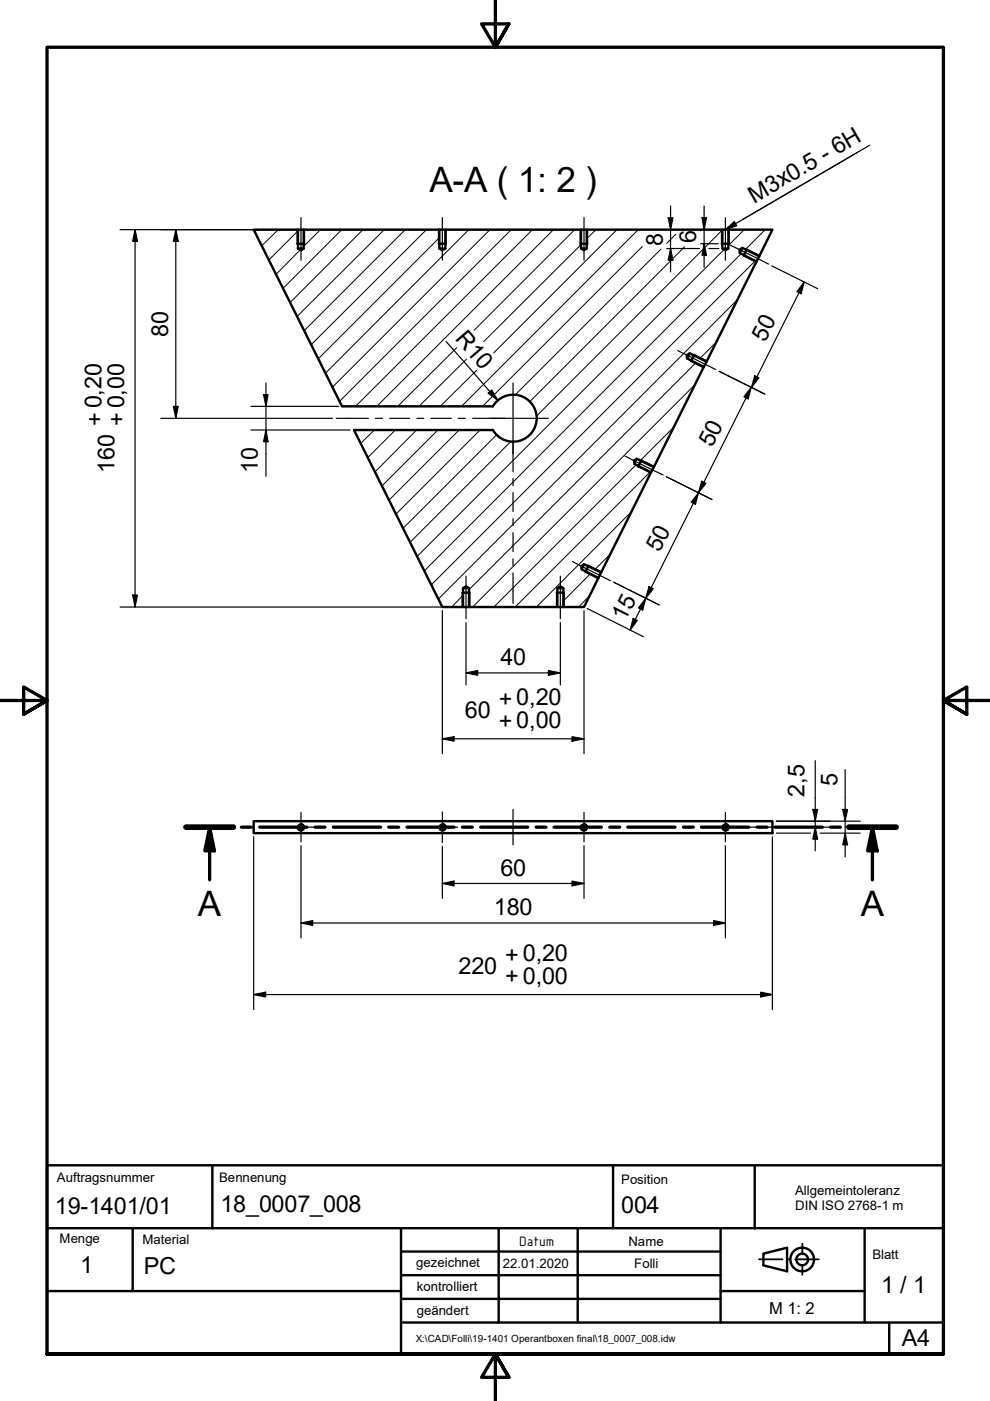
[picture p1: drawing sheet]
<svg xmlns="http://www.w3.org/2000/svg" width="210mm" height="297mm" viewBox="0 0 210 297" stroke-linecap="round" stroke-linejoin="round" font-family="sans-serif">
<!-- layer: Schraffur (ISO) -->
<g fill="none" stroke="#000" stroke-width=".21">
<path d="M54.5 48.7l-.5 .4M59 48.7l-3.5 3.4M63.2 48.9l-6.2 6.2M63.7 52.9l-5.2 5.3M67.9 48.7l-3.5 3.5M72.5 48.7l-12.5 12.4M77 48.7l-15.5 15.4M81.5 48.7l-18.5 18.4M85.9 48.7l-21.4 21.4M90.4 48.7l-24.4 24.4M93.2 50.4l-25.7 25.7M94.9 48.7l-.5 .5"/>
<path d="M99.4 48.7l-30.4 30.4M103.9 48.7l-33.4 33.4M108.4 48.7l-36.4 36.4M112.9 48.7l-37.5 37.5M117.3 48.7l-37.4 37.5M121.9 48.7l-21.4 21.3M123.2 51.9l-20.6 20.5M126.4 48.7l-2 1.9M130.8 48.7l-26.2 26.2M135.3 48.7l-37.4 37.5M136.2 52.2l-33.9 34M140.1 52.8l-30.8 30.9"/>
<path d="M143.3 49.6l-1.9 2M145.2 52.3l-32.9 32.8M148.8 48.7l-.3 .2M153.2 48.8l-39.5 39.5M153.5 52.9l-65 65.1M157.2 53.8l-67.2 67.2M157.8 48.7l-3.4 3.4M160.1 55.3l-68.7 68.7M162.2 48.7l-4.1 4.2M96.8 73.7l-12.5 12.5M98.9 76.1l-10.1 10.1M101 78.5l-7.7 7.7"/>
<path d="M147.5 76.9l-48.1 48.1M151.8 72.6l-3.4 3.4M156.3 63.5l-63.3 63.5M79.4 91.2l-2.9 2.8M83.8 91.2l-5.8 5.8M88.3 91.2l-8.8 8.9M92.8 91.2l-11.8 11.8M97.3 91.2l-14.8 14.8M101.8 91.2l-17.9 17.8M105.3 92.2l-19.8 19.8M108.3 93.6l-21.4 21.4M134.9 98.5l-30.2 30.2"/>
<path d="M142.9 90.5l-7.1 7.1M147.4 81.5l-47.2 47.2M129.4 117.5l-3.3 3.3M133.9 108.4l-20.2 20.3M137.9 100.1l-28.7 28.6M98.2 126.2l-2.4 2.5M124.9 126.4l-2.2 2.3M125.2 121.7l-5.8 5.7"/>
</g>
<!-- layer: Sichtbar (ISO) -->
<g fill="none" stroke="#000" stroke-width=".51">
<path d="M63.1 51.7h1.4M63.2 52.7h1.2M63.2 48.7h1.2M93 51.7h1.6M93.2 52.7h1.2M93.2 48.7h1.2M123.1 51.7h1.4M123.2 52.7h1.2M123.2 48.7h1.2M153 51.7h1.6M153.2 52.7h1.2M153.2 48.7h1.2"/>
<path d="M157.4 52.6l-.6 1M158.4 52.9l-.7 1.3M161 54.3l-.6 1.1M146.2 74.9l-.5 1.1M147.2 75.2l-.7 1.4M149.8 76.7l-.6 1.1M104.5 86.2h-32l-18.7-37.5h9.4v4l.6 .4 .6-.4v-4h28.8v4l.6 .4 .6-.4v-4h28.8v4l.6 .4 .6-.4v-4h28.8v4l.6 .4 .6-.4v-4h9.4l-2.8 5.6-3.6-1.7-.6 .3v.7l3.6 1.8-10.6 21.3-3.6-1.8-.6 .4 .1 .7 3.5 1.8-10.6 21.2-3.6-1.7-.6 .3 .1 .7 3.5 1.8-10.6 21.3-3.6-1.8-.5 .4v.7l3.6 1.8-3.1 6.2h-4.4v-4l-.6-.4-.6 .4v4h-18.8v-4l-.6-.4-.6 .4v4h-4.4l-18.7-37.5h29.4a5 5 0 0 0 7.5 1.3 5 5 0 0 0 0-7.7 5 5 0 0 0-7.5 1.4M135 97.3l-.5 1M136 97.6l-.7 1.3M138.6 99l-.6 1.1M123.8 119.6l-.5 1.1M124.8 119.9l-.7 1.4"/>
<path d="M98 125.7h1.6M98.2 124.7h1.2M98.2 128.7h1.2M118 125.7h1.6M118.2 124.7h1.2M118.2 128.7h1.2M127.4 121.4l-.5 1.1M53.8 174.1h110v2.5h-110z"/>
<circle cx="63.8" cy="175.4" r=".6"/>
<circle cx="93.8" cy="175.4" r=".6"/>
<circle cx="123.8" cy="175.4" r=".6"/>
<circle cx="153.8" cy="175.4" r=".6"/>
</g>
<!-- layer: Sichtbar schmal (ISO) -->
<g fill="none" stroke="#000" stroke-width=".38">
<path d="M63.1 48.7v3M64.5 48.7v3M93 48.7v3M94.6 48.7v3M123.1 48.7v3M124.5 48.7v3M153 48.7v3M154.6 48.7v3M157.7 54.2l2.6 1.3M158.4 52.9l2.6 1.3M146.5 76.6l2.7 1.3M147.2 75.2l2.7 1.4"/>
<path d="M135.3 98.9l2.7 1.4M136 97.6l2.7 1.3M124.8 119.9l2.7 1.4M98 125.7v3M99.6 125.7v3M118 125.7v3M119.6 125.7v3M124.1 121.3l2.7 1.3M63.9 174.7a.73 .73 0 0 1 .6 .8 .73 .73 0 0 1-.8 .6 .73 .73 0 0 1-.6-.8M93.9 174.7a.73 .73 0 0 1 .6 .8 .73 .73 0 0 1-.8 .6 .73 .73 0 0 1-.6-.8M123.9 174.7a.73 .73 0 0 1 .6 .8 .73 .73 0 0 1-.8 .6 .73 .73 0 0 1-.6-.8M154 174.7a.73 .73 0 0 1 .5 .8 .73 .73 0 0 1-.8 .6 .73 .73 0 0 1-.6-.8"/>
</g>
<!-- layer: Schnittlinie (ISO) -->
<g fill="none" stroke="#000" stroke-width=".7">
<path d="M39.4 175.4h10.1M44.4 175.4l1.1 5h-2.1zM44.4 175.4v11.1M51.2 175.4h2.1M55.1 175.4h10M66.8 175.4h2.1M70.7 175.4h10M82.4 175.4h2.1M86.3 175.4h10M98 175.4h2.1M101.9 175.4h10M113.7 175.4h2.1"/>
<path d="M117.5 175.4h10M129.3 175.4h2.1M133.1 175.4h10M144.9 175.4h2.1M148.7 175.4h10M160.5 175.4h2.1M164.3 175.4h10.1M176.1 175.4h2.1M180 175.4h10M185 175.4l1 5h-2zM185 175.4v11.1"/>
</g>
<path d="M39.4 175.4h10.1M180 175.4h10" fill="none" stroke="#000" stroke-width="1.2"/>
<g fill="#000">
<path d="M44.4 175.4l1.1 5h-2.1z" fill-rule="evenodd"/>
<path d="M185 175.4l1 5h-2z" fill-rule="evenodd"/>
</g>
<!-- layer: Rahmen (ISO) -->
<path d="M105 0v10l-2.9-4.9h5.8l-2.9 4.9 2.9-4.9M0 148.5h10l-5-2.8v5.7l5-2.9-5 2.9M210 148.5h-10l5-2.8v5.7l-5-2.9 5 2.9M10 287.1v-277.1h190v277.1h-190h190M107.9 292l-2.9-4.9 2.9 4.9h-5.8l2.9-4.9v9.9" fill="none" stroke="#000" stroke-width=".7"/>
<!-- layer: Titel (ISO) -->
<path d="M160.9 267h5M167.2 267h.2M168.6 267h5M170.1 263.7v2.2M170.1 268.1v2.2" fill="none" stroke="#000" stroke-width=".38"/>
<g fill="none" stroke="#000" stroke-width=".51">
<path d="M10 247.1h190v40h-190zM45 247.1v13.3M130 247.1v13.3h30M160 247.1v13.3M10 273.7h75v13.4M10 260.4h120M28.1 260.4v13.3M85 275.4h67.8M85 270.4h67.8M85 265.4h67.8M85 260.4v13.3M105.7 260.4v20"/>
<path d="M122.5 260.4v20M152.8 260.4v13.3M160 260.4h40M161.9 265.8l5-1.3v5l-5-1.2zM183.3 273.7v6.7h16.7M183.3 273.7h-30.5v6.7h30.5M183.3 260.4v13.3M85 280.4h67.8M188.5 280.4v6.7"/>
<circle cx="170.1" cy="267" r="2.51"/>
<circle cx="170.1" cy="267" r="1.24"/>
</g>
<!-- layer: Mittelpunktmarkierung (ISO) -->
<path d="M103.8 88.7h12.5M108.8 81.2v15M60.7 175.4h6.2M63.8 172.3v6.2M90.6 175.4h6.4M93.8 172.1v6.5M120.7 175.4h6.2M123.8 172.3v6.2M150.7 175.4h6.2M153.8 172.3v6.2" fill="none" stroke="#000" stroke-width=".25"/>
<!-- layer: Mittellinie (ISO) -->
<g fill="none" stroke="#000" stroke-width=".25">
<path d="M63.8 46.2v9M93.8 46.2v9M123.8 46.2v9M153.8 46.2v9M154.9 52l8 4M143.7 74.3l8.1 4M71.3 88.7h6.8M79.6 88.7h1.5M82.6 88.7h4.3M88.4 88.7h1.5M91.4 88.7h4.3M97.2 88.7h1.5"/>
<path d="M100.2 88.7h6.8M108.8 93.5v6.5M132.5 96.7l8.1 4M108.8 101.5v1.5M108.8 104.4v4M108.8 110v1.4M108.8 113v4M108.8 118.5v1.4M121.3 119l8.1 4.1M98.8 122.2v9M108.8 121.5v6.4M118.8 122.2v9"/>
<path d="M108.8 171.6v7.5"/>
</g>
<g fill="none" stroke="#000" stroke-width=".25">
<path d="M25.5 48.7h38.2M28.6 48.7l.5 2.5h-1zM28.6 48.7v80M37.3 48.7l.5 2.5h-1zM37.3 48.7v40M63.9 48.7h29.8M93.9 48.7h29.7M141.4 52.7h6.9M141.7 46.2h1l-.5 2.5zM142.2 52.7l.5 2.5h-1zM142.2 43.7v13.9M148.5 51.7h3.8"/>
<path d="M148.8 46.2h1l-.5 2.5zM149.3 51.7l.5 2.5h-1zM149.3 43.7v13M150.3 52.7h2.1M163.6 56.4l9.8 4.8M170.5 59.8l-.6 2.5-.9-.5zM170.5 59.8l-11.2 22.4M94.6 72.4l10.9 12.5M160 79.7l.9 .4-1.6 2.1zM34.1 88.7h36.4M36.8 86.2h1l-.5 2.5zM53.2 86.2h18.6"/>
<path d="M53.2 91.2h21M55.9 83.7h.9l-.4 2.5zM56.4 91.2l.4 2.4h-.9zM56.4 81.2v19.8M103.5 83.4l.8-.7 1.2 2.2zM159.3 82.2l-.7 2.4-.9-.5zM159.3 82.2l-25.7 51.4M162.1 83.6l-9.6-4.9 9.7 4.9M141.3 101.1l9.6 4.8M148.1 104.5l-.7 2.4-.8-.4zM148.8 102l.9 .5-1.6 2zM25.5 128.7h73.1"/>
<path d="M28.1 126.2h1l-.5 2.5zM93.8 129.5v30.3M98.8 132v13.2M118.8 132v13.2M123.8 129.5v30.3M124.5 129l11.9 6M130.1 123.4l9.7 4.9M134.2 131.1l.9 .5-1.5 2zM136.9 126.9l-.6 2.4-.9-.4zM137.6 124.4l.9 .4-1.6 2.1zM93.8 156.6l2.5-.4v.9zM93.8 156.6h30"/>
<path d="M98.8 142.7l2.5-.5v1zM98.8 142.7h20M116.3 142.2l2.5 .5-2.5 .5zM121.3 156.2l2.5 .4-2.5 .5zM53.8 177.4v36.6M63.8 179.3v19.6M93.8 179.4v11.1M123.8 179.3v11.2M153.8 179.3v19.6M156.9 175.4h19.1M163.8 177.4v36.6M164.6 174.1h17.8"/>
<path d="M164.6 176.6h7.2M172.3 171.6h1.1l-.6 2.5zM172.8 175.4l.6 2.5h-1.1zM172.8 161.3v19.1M173.9 176.6h8.5M178.7 171.6h1l-.5 2.5zM179.2 176.6l.5 2.5h-1zM179.2 163.2v18.5M63.8 195.7l2.5-.5v1zM63.8 195.7h90M93.8 187.3l2.5-.5v1zM93.8 187.3h30"/>
<path d="M121.3 186.8l2.5 .5-2.5 .5zM151.3 195.2l2.5 .5-2.5 .5zM53.8 210.9l2.5-.5v1zM53.8 210.9h110M161.3 210.4l2.5 .5-2.5 .5z"/>
</g>
<g fill="#000">
<path d="M28.6 48.7l.5 2.5h-1z" fill-rule="evenodd"/>
<path d="M37.3 48.7l.5 2.5h-1z" fill-rule="evenodd"/>
<path d="M141.7 46.2h1l-.5 2.5z" fill-rule="evenodd"/>
<path d="M142.2 52.7l.5 2.5h-1z" fill-rule="evenodd"/>
<path d="M148.8 46.2h1l-.5 2.5z" fill-rule="evenodd"/>
<path d="M149.3 51.7l.5 2.5h-1z" fill-rule="evenodd"/>
<path d="M160 79.7l.9 .4-1.6 2.1z" fill-rule="evenodd"/>
<path d="M170.5 59.8l-.6 2.5-.9-.5z" fill-rule="evenodd"/>
<path d="M36.8 86.2h1l-.5 2.5z" fill-rule="evenodd"/>
<path d="M55.9 83.7h.9l-.4 2.5z" fill-rule="evenodd"/>
<path d="M56.4 91.2l.4 2.4h-.9z" fill-rule="evenodd"/>
<path d="M103.5 83.4l.8-.7 1.2 2.2z" fill-rule="evenodd"/>
<path d="M159.3 82.2l-.7 2.4-.9-.5z" fill-rule="evenodd"/>
<path d="M148.1 104.5l-.7 2.4-.8-.4z" fill-rule="evenodd"/>
<path d="M148.8 102l.9 .5-1.6 2z" fill-rule="evenodd"/>
<path d="M28.1 126.2h1l-.5 2.5z" fill-rule="evenodd"/>
<path d="M134.2 131.1l.9 .5-1.5 2z" fill-rule="evenodd"/>
<path d="M136.9 126.9l-.6 2.4-.9-.4z" fill-rule="evenodd"/>
<path d="M137.6 124.4l.9 .4-1.6 2.1z" fill-rule="evenodd"/>
<path d="M93.8 156.6l2.5-.4v.9z" fill-rule="evenodd"/>
<path d="M98.8 142.7l2.5-.5v1z" fill-rule="evenodd"/>
<path d="M116.3 142.2l2.5 .5-2.5 .5z" fill-rule="evenodd"/>
<path d="M121.3 156.2l2.5 .4-2.5 .5z" fill-rule="evenodd"/>
<path d="M172.3 171.6h1.1l-.6 2.5z" fill-rule="evenodd"/>
<path d="M172.8 175.4l.6 2.5h-1.1z" fill-rule="evenodd"/>
<path d="M178.7 171.6h1l-.5 2.5z" fill-rule="evenodd"/>
<path d="M179.2 176.6l.5 2.5h-1z" fill-rule="evenodd"/>
<path d="M63.8 195.7l2.5-.5v1z" fill-rule="evenodd"/>
<path d="M93.8 187.3l2.5-.5v1z" fill-rule="evenodd"/>
<path d="M121.3 186.8l2.5 .5-2.5 .5z" fill-rule="evenodd"/>
<path d="M151.3 195.2l2.5 .5-2.5 .5z" fill-rule="evenodd"/>
<path d="M53.8 210.9l2.5-.5v1z" fill-rule="evenodd"/>
<path d="M161.3 210.4l2.5 .5-2.5 .5z" fill-rule="evenodd"/>
</g>
<!-- layer: Symbol (ISO) -->
<path d="M181.8 32.3l-28 16.4M184.4 30.8l-26.9 15.7M153.8 48.7l1.9-1.7 .5 .9z" fill="none" stroke="#000" stroke-width=".25"/>
<path d="M153.8 48.7l1.9-1.7 .5 .9z" fill-rule="evenodd" fill="#000"/>
<g font-size="7.4">
<text x="91.1" y="40.6">A-A ( 1: 2 )</text>
<text x="42" y="194.1">A</text>
<text x="182.5" y="194.1">A</text>
</g>
<g font-size="5">
<text x="159.9" y="43.2" transform="rotate(-30 159.9 43.2)">M3x0.5 - 6H</text>
<text x="140.5" y="52.1" transform="rotate(-90 140.5 52.1)">8</text>
<text x="147.6" y="51.5" transform="rotate(-90 147.6 51.5)">6</text>
<text x="35.6" y="71.4" transform="rotate(-90 35.6 71.4)">80</text>
<text x="96.3" y="71.9" transform="rotate(49 96.3 71.9)">R10</text>
<text x="162.2" y="72.6" transform="rotate(-63 162.2 72.6)">50</text>
<text x="21.8" y="90.3" transform="rotate(-90 21.8 90.3)">+ 0,20</text>
<text x="26.5" y="90.3" transform="rotate(-90 26.5 90.3)">+ 0,00</text>
<text x="151" y="95" transform="rotate(-63 151 95)">50</text>
<text x="24.3" y="100.3" transform="rotate(-90 24.3 100.3)">160</text>
<text x="54.7" y="100.3" transform="rotate(-90 54.7 100.3)">10</text>
<text x="139.8" y="117.3" transform="rotate(-63 139.8 117.3)">50</text>
<text x="132.5" y="131.9" transform="rotate(-63 132.5 131.9)">15</text>
<text x="106.1" y="141">40</text>
<text x="105.8" y="149.8">+0,20</text>
<text x="98.6" y="152.3">60</text>
<text x="105.8" y="154.5">+0,00</text>
<text x="177.5" y="166.7" transform="rotate(-90 177.5 166.7)">5</text>
<text x="170.6" y="168.9" transform="rotate(-90 170.6 168.9)">2,5</text>
<text x="106.1" y="185.7">60</text>
<text x="104.7" y="194">180</text>
<text x="97.2" y="206.5">220</text>
<text x="107.1" y="208.7">+ 0,00</text>
<text x="107.1" y="204.1">+ 0,20</text>
<text x="11.6" y="257.4">19-1401/01</text>
<text x="46.7" y="257">18_0007_008</text>
<text x="131.7" y="257.2">004</text>
<text x="17" y="269.9">1</text>
<text x="30.5" y="270.1">PC</text>
<text x="186.8" y="274.2">1 / 1</text>
<text x="191.2" y="285.4">A4</text>
</g>
<text font-size="3.5" x="163.1" y="278.5">M 1: 2</text>
<text font-size="3.1" x="110" y="264.1">Datum</text>
<g font-size="2.8">
<text x="12.1" y="250.7">Auftragsnummer</text>
<text x="46.5" y="250.6">Bennenung</text>
<text x="131.7" y="250.9">Position</text>
<text x="168.6" y="253.4">Allgemeintoleranz</text>
<text x="168.6" y="256.6">DIN ISO 2768-1 m</text>
<text x="12.6" y="263.6">Menge</text>
<text x="30.2" y="263.8">Material</text>
<text x="88.3" y="268.7">gezeichnet</text>
<text x="106.6" y="268.8">22.01.2020</text>
<text x="133.3" y="264.1">Name</text>
<text x="134.5" y="268.8">Folli</text>
<text x="185" y="266.9">Blatt</text>
<text x="88.4" y="273.7">kontrolliert</text>
<text x="88.4" y="278.8">geändert</text>
</g>
<text font-size="2.1" x="88.1" y="284.5">X:\CAD\Folli\19-1401 Operantboxen final\18_0007_008.idw</text>
</svg>
